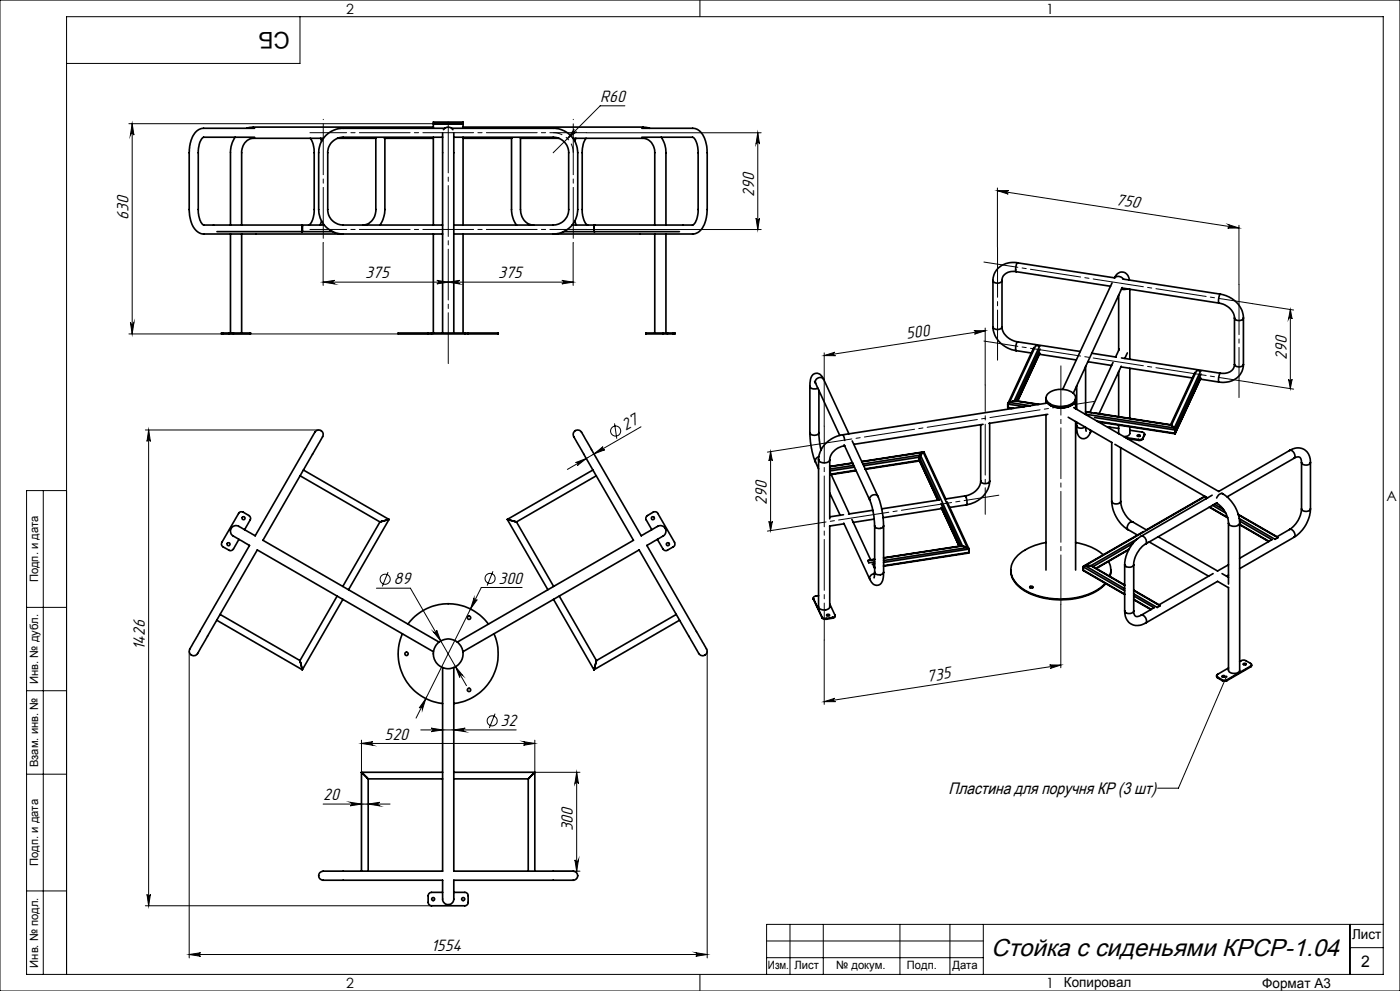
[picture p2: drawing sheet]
<svg xmlns="http://www.w3.org/2000/svg" width="420mm" height="297mm" viewBox="0 0 420 297" stroke-linecap="round" stroke-linejoin="round" font-family="sans-serif">
<g fill="none" stroke="#000" stroke-width=".3">
<path d="M0 0h420v297h-420zM90 5v14h-70M210 0v5M38.7 37.1h91.3M39.7 37.1v63M39.7 37.1l.5 3.4a.53 .53 0 0 0-.5-.5 .53 .53 0 0 0-.6 .5zM172.2 38.8a.53 .53 0 0 0 .1 .7 .53 .53 0 0 0 .7 0l-2.8 2.1zM176 39.8h52.4M187.5 31.7h-7.4l-14.2 14.1M227.3 39.8v29M227.3 39.8l.6 3.4a.53 .53 0 0 0-.6-.5 .53 .53 0 0 0-.5 .5zM299.2 57.1h3.4a.54 .54 0 0 0-.5 .5 .54 .54 0 0 0 .4 .6z"/>
<path d="M299.2 56.3v17.8M299.2 57.1l72.5 11.2M96.9 72.8v12.7M171.9 72.8v12.7M176 68.8h52.4M226.8 65.4a.53 .53 0 0 0 .5 .5 .53 .53 0 0 0 .6-.5l-.6 3.4zM368.5 67.3l3.2 1-3.4 .1a.54 .54 0 0 0 .6-.5 .54 .54 0 0 0-.4-.6zM371.7 67.5v17.8M39.1 96.7a.53 .53 0 0 0 .6 .5 .53 .53 0 0 0 .5-.5l-.5 3.4zM96.9 84.6h75M96.9 84.6l3.5-.6a.53 .53 0 0 0-.5 .6 .53 .53 0 0 0 .5 .5zM131.1 84l3.3 .6-3.3 .5a.53 .53 0 0 0 .5-.5 .53 .53 0 0 0-.5-.6z"/>
<path d="M134.4 84.6l3.5-.6a.53 .53 0 0 0-.5 .6 .53 .53 0 0 0 .5 .5zM168.6 84l3.3 .6-3.3 .5a.53 .53 0 0 0 .5-.5 .53 .53 0 0 0-.5-.6zM292.2 99.1h3.4l-3.3 1.1a.54 .54 0 0 0 .4-.7 .54 .54 0 0 0-.5-.4zM295.6 98.3v17.1M295.6 99.1l-48.3 7.5M375.8 91l12.3 1.9M387.1 92.8v23.6M387.1 92.8l.5 2.8a.55 .55 0 0 0-.5-.4 .55 .55 0 0 0-.5 .4zM38.7 100.1h91.3M247.3 106.6l3.2-1.1a.54 .54 0 0 0-.4 .7 .54 .54 0 0 0 .5 .4zM247.3 105.8v21.9M375.8 114.7l12.3 1.9"/>
<path d="M386.6 113.7a.54 .54 0 0 0 .5 .4 .54 .54 0 0 0 .5-.4l-.5 2.7zM43.6 128.9h52M44.6 128.9v142.6M44.6 128.9l.5 3.4a.51 .51 0 0 0-.5-.5 .51 .51 0 0 0-.5 .5zM172.7 138.6l3.2-1.2-2.7 2.2a.52 .52 0 0 0 .2-.7 .52 .52 0 0 0-.7-.3zM178.2 136l2.7-2.1a.53 .53 0 0 0-.2 .7 .53 .53 0 0 0 .7 .2zM184.4 126.9l.6 4.6M192.3 127.9l-22.1 12.8M231.2 135.3v23.7M231.2 135.3l.5 2.8a.53 .53 0 0 0-.5-.4 .53 .53 0 0 0-.5 .4zM243.2 133.5l-13 2M13 147v145"/>
<path d="M20 147h-12v145h407v-287h-395v287M230.7 156.2a.53 .53 0 0 0 .5 .4 .53 .53 0 0 0 .5-.4l-.5 2.8zM237.3 158.1l-7.1 1.1M112.9 176.3h10.2l16.8 29.2M116.4 171.4l-1.7 4.4M142.2 179.2a.53 .53 0 0 0 .3 .7 .53 .53 0 0 0 .7-.2l-2.1 2.8zM147.9 171.2l-1.7 4.3M156.6 176.1h-12.2l-19.6 39.1M8 182h12M56.8 195.2v91.9M130.1 189.4a.53 .53 0 0 0 .7 .2 .53 .53 0 0 0 .2-.7l1.2 3.2zM136.7 199.8l2.2 2.7a.53 .53 0 0 0-.8-.2 .53 .53 0 0 0-.2 .7z"/>
<path d="M212.2 195.2v91.9M247.3 191.8v19.3M314.9 199.3h3.3l-3.2 1a.54 .54 0 0 0 .4-.6 .54 .54 0 0 0-.5-.4zM318.2 181.1v19M318.2 199.3l-70.9 11M8 207h12M126.2 218.8h28.7M127.7 209.4l-1 3.3a.53 .53 0 0 0-.2-.7 .53 .53 0 0 0-.7 .2zM129.4 218.2l3.4 .6-3.4 .5a.53 .53 0 0 0 .5-.5 .53 .53 0 0 0-.5-.6zM136.1 218.8l3.5-.6a.53 .53 0 0 0-.5 .6 .53 .53 0 0 0 .5 .5zM148.5 213.9l-1.7 4.3M247.3 210.3l3.2-1a.52 .52 0 0 0-.4 .6 .52 .52 0 0 0 .5 .4z"/>
<path d="M367.9 202.8l-14.4 33.4h-6.2M8 232h12M108.4 221.8v9.7M108.4 222.8h52M108.4 222.8l3.5-.5a.53 .53 0 0 0-.5 .5 .53 .53 0 0 0 .5 .5zM157.1 222.3l3.3 .5-3.3 .5a.53 .53 0 0 0 .5-.5 .53 .53 0 0 0-.5-.5zM160.4 221.8v9.7M160.5 231.5h13.5M173 231.5l.5 3.3a.53 .53 0 0 0-.5-.4 .53 .53 0 0 0-.5 .4zM173 231.5v29.6M96.9 241h20.1M105.1 240.4l3.3 .6-3.3 .5a.53 .53 0 0 0 .5-.5 .53 .53 0 0 0-.5-.6z"/>
<path d="M110.5 241l3.4-.6a.53 .53 0 0 0-.5 .6 .53 .53 0 0 0 .5 .5zM172.5 257.7a.53 .53 0 0 0 .5 .5 .53 .53 0 0 0 .5-.5l-.5 3.4zM8 267h12M43.6 271.5h85.8M44.1 268a.51 .51 0 0 0 .5 .5 .51 .51 0 0 0 .5-.5l-.5 3.5zM166 261.1h8M237 277v15M247 277v15M270 277v15M285 277v15M295 277v15M405 277v15"/>
<path d="M415 277h-185v15M56.8 286.1h155.4M56.8 286.1l3.4-.6a.53 .53 0 0 0-.5 .6 .53 .53 0 0 0 .5 .5zM208.7 285.5l3.5 .6-3.5 .5a.53 .53 0 0 0 .5-.5 .53 .53 0 0 0-.5-.6zM210 292v5M230 282h65M230 287h65M405 284h10"/>
<circle cx="184.7" cy="129.2" r="1.51"/>
<circle cx="115.5" cy="173.6" r="1.51"/>
<circle cx="147" cy="173.4" r="1.52"/>
<circle cx="147.6" cy="216" r="1.51"/>
</g>
<path d="M172 45.8a6 6 0 0 0-6-6" fill="none" stroke="#000" stroke-width=".3" stroke-dasharray="15.2 1.3 1.3 1.3" stroke-dashoffset="12.4" stroke-linecap="butt"/>
<path d="M176 39.8h-83M93 68.8h83" fill="none" stroke="#000" stroke-width=".3" stroke-dasharray="15.2 1.3 1.3 1.3" stroke-dashoffset="4.2"/>
<path d="M97 35.8v37M172 72.8v-37" fill="none" stroke="#000" stroke-width=".3" stroke-dasharray="15.2 1.3 1.3 1.3" stroke-dashoffset="-1.4"/>
<path d="M134.5 109.8v-74" fill="none" stroke="#000" stroke-width=".3" stroke-dasharray="15.2 1.3 1.3 1.3" stroke-dashoffset="-.8"/>
<path d="M237.4 158l62.3-9.6" fill="none" stroke="#000" stroke-width=".3" stroke-dasharray="15.2 1.3 1.3 1.3" stroke-dashoffset="4.7"/>
<path d="M295.6 154.1v-38.7" fill="none" stroke="#000" stroke-width=".3" stroke-dasharray="15.2 1.3 1.3 1.3" stroke-dashoffset="7.3"/>
<path d="M247.3 191.8v-64.1" fill="none" stroke="#000" stroke-width=".3" stroke-dasharray="15.2 1.3 1.3 1.3" stroke-dashoffset="4.1"/>
<path d="M243.2 133.5l85-13.2" fill="none" stroke="#000" stroke-width=".3" stroke-dasharray="15.2 1.3 1.3 1.3" stroke-dashoffset="2.7"/>
<path d="M295.2 78.5l80.6 12.5M375.8 114.7l-80.6-12.5" fill="none" stroke="#000" stroke-width=".3" stroke-dasharray="15.2 1.3 1.3 1.3" stroke-dashoffset="4.9"/>
<path d="M371.7 85.3v33.9M299.3 107.9v-33.8" fill="none" stroke="#000" stroke-width=".3" stroke-dasharray="15.2 1.3 1.3 1.3" stroke-dashoffset=".2"/>
<path d="M318.3 109.6v71.5" fill="none" stroke="#000" stroke-width=".3" stroke-dasharray="15.2 1.3 1.3 1.3" stroke-dashoffset=".5"/>
<g fill="#000">
<path d="M367.7 202.6l.4-.1-.2 .3 .2-.3a.34 .34 0 0 1 .1 .5 .34 .34 0 0 1-.5 .1 .34 .34 0 0 1 0-.5z"/>
<path d="M39.7 37.1l.5 3.4a.53 .53 0 0 0-.5-.5 .53 .53 0 0 0-.6 .5zM39.1 96.7a.53 .53 0 0 0 .6 .5 .53 .53 0 0 0 .5-.5l-.5 3.4zM227.3 39.8l.6 3.4a.53 .53 0 0 0-.6-.5 .53 .53 0 0 0-.5 .5zM226.8 65.4a.53 .53 0 0 0 .5 .5 .53 .53 0 0 0 .6-.5l-.6 3.4zM44.6 128.9l.5 3.4a.51 .51 0 0 0-.5-.5 .51 .51 0 0 0-.5 .5zM44.1 268a.51 .51 0 0 0 .5 .5 .51 .51 0 0 0 .5-.5l-.5 3.5zM231.2 135.3l.5 2.8a.53 .53 0 0 0-.5-.4 .53 .53 0 0 0-.5 .4zM230.7 156.2a.53 .53 0 0 0 .5 .4 .53 .53 0 0 0 .5-.4l-.5 2.8zM387.1 92.8l.5 2.8a.55 .55 0 0 0-.5-.4 .55 .55 0 0 0-.5 .4zM386.6 113.7a.54 .54 0 0 0 .5 .4 .54 .54 0 0 0 .5-.4l-.5 2.7z"/>
<path d="M299.2 57.1h3.4a.54 .54 0 0 0-.5 .5 .54 .54 0 0 0 .4 .6zM368.5 67.3l3.2 1-3.4 .1a.54 .54 0 0 0 .6-.5 .54 .54 0 0 0-.4-.6z"/>
<path d="M131.1 84l3.3 .6-3.3 .5a.53 .53 0 0 0 .5-.5 .53 .53 0 0 0-.5-.6zM96.9 84.6l3.5-.6a.53 .53 0 0 0-.5 .6 .53 .53 0 0 0 .5 .5zM110.5 241l3.4-.6a.53 .53 0 0 0-.5 .6 .53 .53 0 0 0 .5 .5zM105.1 240.4l3.3 .6-3.3 .5a.53 .53 0 0 0 .5-.5 .53 .53 0 0 0-.5-.6z"/>
<path d="M134.4 84.6l3.5-.6a.53 .53 0 0 0-.5 .6 .53 .53 0 0 0 .5 .5zM168.6 84l3.3 .6-3.3 .5a.53 .53 0 0 0 .5-.5 .53 .53 0 0 0-.5-.6zM172.2 38.8l-2 2.8 2.8-2.1a.53 .53 0 0 1-.7 0 .53 .53 0 0 1-.1-.7zM127.7 209.4l-1.9 2.8a.53 .53 0 0 1 .7-.2 .53 .53 0 0 1 .2 .7zM142.2 179.2l-1.1 3.3 2.1-2.8a.53 .53 0 0 1-.7 .2 .53 .53 0 0 1-.3-.7zM129.4 218.2l3.4 .6-3.4 .5a.53 .53 0 0 0 .5-.5 .53 .53 0 0 0-.5-.6zM136.1 218.8l3.5-.6a.53 .53 0 0 0-.5 .6 .53 .53 0 0 0 .5 .5zM136.7 199.8l1.2 3.2a.53 .53 0 0 1 .3-.7 .53 .53 0 0 1 .7 .2zM130.1 189.4l2.1 2.7-1.2-3.2a.53 .53 0 0 1-.2 .7 .53 .53 0 0 1-.7-.2z"/>
<path d="M247.3 106.6l3.2-1.1a.54 .54 0 0 0-.4 .7 .54 .54 0 0 0 .5 .4zM292.2 99.1h3.4l-3.3 1.1a.54 .54 0 0 0 .4-.7 .54 .54 0 0 0-.5-.4z"/>
<path d="M172.7 138.6l3.2-1.2-2.7 2.2a.52 .52 0 0 0 .2-.7 .52 .52 0 0 0-.7-.3zM178.2 136l2.7-2.1a.53 .53 0 0 0-.2 .7 .53 .53 0 0 0 .7 .2z"/>
<path d="M314.9 199.3h3.3l-3.2 1a.54 .54 0 0 0 .4-.6 .54 .54 0 0 0-.5-.4zM247.3 210.3l3.2-1a.52 .52 0 0 0-.4 .6 .52 .52 0 0 0 .5 .4z"/>
<path d="M108.4 222.8l3.5-.5a.53 .53 0 0 0-.5 .5 .53 .53 0 0 0 .5 .5zM157.1 222.3l3.3 .5-3.3 .5a.53 .53 0 0 0 .5-.5 .53 .53 0 0 0-.5-.5z"/>
<path d="M172.5 257.7a.53 .53 0 0 0 .5 .5 .53 .53 0 0 0 .5-.5l-.5 3.4zM173 231.5l.5 3.3a.53 .53 0 0 0-.5-.4 .53 .53 0 0 0-.5 .4z"/>
<path d="M56.8 286.1l3.4-.6a.53 .53 0 0 0-.5 .6 .53 .53 0 0 0 .5 .5zM208.7 285.5l3.5 .6-3.5 .5a.53 .53 0 0 0 .5-.5 .53 .53 0 0 0-.5-.6z"/>
</g>
<g fill="none" stroke="#000" stroke-width=".5">
<path d="M76.4 38.4h-15.3a4.5 4.5 0 0 0-3.9 4.1l-.4 3.2v17.1a7.6 7.6 0 0 0 3.2 7.1l.9 .2h71.9M130 38.1h-54l-2 .3M130 37.1h8.9M130 38.4v-1.8h8.9v1.8M132.8 39.8v60M133 38.9a1.67 1.67 0 0 1 2.9 0M133.5 38.4h-30.6a7.3 7.3 0 0 0-7.3 7.4v17a7.3 7.3 0 0 0 7.3 7.3M135.5 38.4h30.4a7.3 7.3 0 0 1 7.4 7.4v17a7.3 7.3 0 0 1-7.4 7.3M136.1 39.8v60M138.9 38.1h54l2 .3M192.5 38.4h15.3a4.9 4.9 0 0 1 4.1 4.8l.3 2.6v17a8.1 8.1 0 0 1-3 7l-1.2 .3h-71.9M70.6 41.1l-.2 .1a8.5 8.5 0 0 0-1.3 4.6v21.6"/>
<path d="M76.4 41.1h-15.3a4.9 4.9 0 0 0-1.6 4.5v17.2a5.2 5.2 0 0 0 1.6 4.6h36.2M93.1 41.4l.7 1.5 .4 1.7 .1 18.2a5 5 0 0 1-1.7 4.6M96.2 41.4l.3 .9M97 41.4h-21a4 4 0 0 0-3.5 4.4v21.6M101.2 41.4h11.5M112.7 41.3v21.5a4.3 4.3 0 0 1-3.8 4.6M115.3 41.4h14.7M115.5 41.4l-.1 22.5a8.1 8.1 0 0 1-1.4 3.5M130 41.1v26.3M132.8 41.1h-29.9a4.6 4.6 0 0 0-4.6 4.7v17a4.6 4.6 0 0 0 4.6 4.6h29.9M136.1 41.1h29.8a4.6 4.6 0 0 1 4.7 4.7v17a4.6 4.6 0 0 1-4.7 4.6h-29.8M138.9 41.4h14.7"/>
<path d="M138.9 41.1v26.3M153.5 41.4l.1 22.6a7.6 7.6 0 0 0 1.3 3.4M156.1 41.3v21.5a4.3 4.3 0 0 0 3.9 4.6M156.1 41.4h11.6M171.9 41.4h21a4 4 0 0 1 3.5 4.4v21.6M172.8 41.4l-.4 .9M175.8 41.4l-.8 1.6-.3 2.2v17.6a5.2 5.2 0 0 0 1.6 4.6M192.5 41.1h15.3a3.4 3.4 0 0 1 1.5 3.2l.1 18.5a5 5 0 0 1-1.6 4.6h-36.2M198.4 41.1l.1 .2a8 8 0 0 1 1.3 4.5v21.6M65.1 69.4h34.7M69.1 70.1v29.7M72.5 70.1v29.7"/>
<path d="M90.6 67.4v2M96.5 66.2l-.5 1.2M130 70.1v29.7M138.9 70.1v29.7M169.1 69.4h34.7M172.4 66.2l.5 1.2M178.2 69l.2 .4zM178.4 67.4l-.2 1.6M196.4 70.1v29.7M199.8 70.1v29.7M305.3 78.8a5.9 5.9 0 0 0-7.4 5.3M305.3 78.8l29.1 4.5a1.84 1.84 0 0 1 2.7 .4"/>
<path d="M305.3 78.8l-.2 .1a3.3 3.3 0 0 0-.3 2.5M66.4 99.8h8.8v.3h-8.8zM128.4 99.8h12M128.4 99.8h-8a.64 .64 0 0 0-.9 .3h8.9M128.4 99.8v.3M140.4 99.8h9.1v.3h-9.1M140.4 99.8v.3M193.7 99.8h8.8v.3h-8.8zM297.9 98a7.9 7.9 0 0 0 6.9 7.1M297.9 84.1a1.58 1.58 0 0 0 2.7 0M297.9 98a1.58 1.58 0 0 0 2.7 0M297.9 84.1v13.9"/>
<path d="M300.6 98a5.2 5.2 0 0 0 4.7 4.4M300.6 84.1v13.9M304.8 81.4a3.2 3.2 0 0 0-4.2 2.7M304.8 81.4l28.4 4.4M333.6 84.8l-14.8 31.9M334.3 83.3a2.28 2.28 0 0 1 2.6-1.7 2.28 2.28 0 0 1 1.9 2.4M335.6 88.5v16.5M336.6 86.3l29.1 4.5M336.7 86.2l-14.7 31.7M336.9 83.6l29.2 4.6M338.2 86.6h-1.8M338.9 86.7v21"/>
<path d="M365.7 90.8a5.2 5.2 0 0 1 4.6 4.5M366.1 88.2a7.9 7.9 0 0 1 6.9 7.1M366.1 88.2a3.3 3.3 0 0 0-.4 2.6M370.3 95.3a1.55 1.55 0 0 0 2.7 0M370.3 95.3v13.9M373 95.3v13.9M128.4 100.1h12M243 115.8l.1 .4 .7 .3 .9 .1 .6-.3M243 115.8v13.9M244.4 114.3l.3 .5M244.7 114.8l7.2 15.7M245.7 117v12.7"/>
<path d="M247.1 113.7a2.01 2.01 0 0 0-1.4-1.7 2.01 2.01 0 0 0-2 .5l-.5 1.1-.2 2.2M247.1 113.7a1.39 1.39 0 0 0-1.7-.4 1.39 1.39 0 0 0-.7 1.5M247.1 113.7l7.6 16.3M304.8 105.1l4.6 .7M305.3 102.4a3 3 0 0 0-.5 2.7M305.3 102.4l18.8 2.9M310.2 104.1l-7.8 16.9M311.8 106.2l11.1 1.7M311.9 105.8l-6.6 14.4M312 104.6l-7.2 15.5M313.8 119.7a3.7 3.7 0 0 0 4.2 2.5 4.1 4.1 0 0 0 4.7-2.5M313.8 119.3v1.6l-61 9.4"/>
<path d="M314.5 117.9a6.3 6.3 0 0 1 7.8 .3 1.98 1.98 0 0 1-1.3 3.1 6.3 6.3 0 0 1-7-1.2 1.69 1.69 0 0 1 .5-2.2zM322.7 119.3v3.2M323 115.6v7.1M325.7 109.9v14.3M326.4 108.4l7.1 1.1M327.5 105.9l7.4 1.1M333.9 108.6l-6.9 14.9M335.6 111.4v13.5M335.8 104.6l-1.1 2.4M336.3 110l21.4 3.3M336.4 109.7l-6.7 14.3M336.4 107.3l29.7 4.6"/>
<path d="M338.2 105.8l-.8 1.6M338.9 110.4v15M358.5 111.6l-7.3 15.7M360.1 113.6l5.6 .9M360.2 113.4l-7.7 16.6M360.2 113.3l-7.6 16.6M360.3 112.1l-7.7 16.8M366.1 111.9a3 3 0 0 0-.4 2.6M370.3 109.2a3.2 3.2 0 0 1-4.2 2.7M370.3 109.2a1.55 1.55 0 0 0 2.7 0M373 109.2a5.8 5.8 0 0 1-7.3 5.3M243 129.7v1a25.6 25.6 0 0 0 1.7 7.8"/>
<path d="M243 129.7a1.57 1.57 0 0 0 2.7 0M244.7 138.5l.9 2M245.6 137.8v44.1a1.95 1.95 0 0 0 3.3 0v-24.3M245.6 137.8a1.95 1.95 0 0 0 3.3 0M245.6 136.9a1.3 1.3 0 0 0-.9 1.6M245.7 129.7l.1 2.4 .5 2.8M248.9 137.8v17.7M252.8 130.3a8.2 8.2 0 0 0-7.2 7.5M252.8 130.3l.6 1.7M253.2 133.3l7.7 16.6M253.3 133.6a5 5 0 0 0-4.4 4.2M253.3 133.6h.1"/>
<path d="M255.7 132.1l7.7 16.7M255.8 138.7l-6.9 1.1M255.8 138.8l-6.9 1.1M256.1 139.5l-7.2 1.1M275.8 138v.1M275.8 138l5.5 11.9M275.8 137v1M275.8 137l-16.7 2.6M275.8 138l-16.3 2.5M275.8 137l6 12.8M275.9 138.1l-16.3 2.5M276.1 136.4l-.3 .6"/>
<path d="M276.1 136.4l12.6 27.2M276.1 136.4l-17.2 2.7M277 135.5l-.9 .9M277 135.5l13.2 28.6M277 135.5l-18.4 2.9M277.1 135.4l-18.6 2.9M277.2 135.5h-.2M277.2 135.5l6.5 14 5.9-.9M294.2 127.3v16.9M294.9 127.2l-38.7 6M296.9 126.9v17.3M302.3 122.1l1.3 .3"/>
<path d="M302.3 121.1v1M302.3 121.1l5 .8M302.3 122.1l1.8 .3M302.8 120.6l-.5 .5M302.8 120.6l6.3 1M304.3 120.1l7.4 1.1M304.3 120.1l-1.5 .5M304.3 120.1l7.6-16.4-1.2-.2-7.9 17.1M304.3 120.1l7.2 1.1M313.8 124.2v46.6M314.3 124.2l-17.6 2.7M320.5 125.1l13.1 7.5"/>
<path d="M322.1 122.2l43.6 25.1 21.2-12.3M322.7 126.4v44.4M323 127.6a3.5 3.5 0 0 0 1.5 3.8h.9l.7-.3 1-1.4M323 127.6a1.66 1.66 0 0 0 2.5 .4M323 126.5v1.1M325.7 128.1l.2 1.1M325.7 123.4l1.8 .2M325.7 124.1l26.6 4.2M325.7 123.4l25.7 4M327.1 128.9v.8M327.4 129.1l-.3 .6M328.4 123.8l22.9 3.5"/>
<path d="M328.4 125.1l24.2 3.8M329.1 126.2l23.5 3.7M329.5 126.5l22.9 3.5 .2-.1M332.3 128.1l3.3 .3M333.5 132.6v17.6M334.5 133.2l27.8 16M335.6 127.4v2.6M336.2 134.2v16M337.6 131.1l4 .6M338.2 131.5l3.4 .5M338.9 127.9v2a1.5 1.5 0 0 1-1.8 .9M338.9 128.9l3.7 .6a.64 .64 0 0 1 .7 .7l-.5 1.1"/>
<path d="M341.2 130.7h.8M341.3 130.4l.4-.1a.27 .27 0 0 1 .3 .3 .27 .27 0 0 1-.4 .2 .28 .28 0 0 1-.3 0 .28 .28 0 0 1 0-.4zM341.6 131.7v.3M342.8 131.6l-.5 .3-.7 .1M342.8 131.3l-.5 .4h-.7M342.8 131.3v.3M343.3 130.5l-.5 1.1M343.4 130.3l-.1 .2M343.4 130.1l-.1 .4M351.3 127.3l.1 .1M351.4 127.4l7.6-16.4 1.2 .2-7.9 17.1M351.4 127.4l.9 .9"/>
<path d="M352.3 128.3l.3 .6M352.6 128.9v1M386.9 135a3.9 3.9 0 0 1 4.3-.3 3.9 3.9 0 0 1 1.9 3.9M386.9 135a1.59 1.59 0 0 1 1.5 2.1l-.2 .2M388.2 137.3a1.3 1.3 0 0 1 1.7-.3 1.3 1.3 0 0 1 .6 1.6M388.2 137.3l-20.1 11.6M390.5 138.6a1.55 1.55 0 0 0 2.6 0M390.5 138.6v13.9M393.1 138.6v13.9M73.4 158.7l1.6-2.8a.97 .97 0 0 0-.3-1.4l-1.7-1a.97 .97 0 0 0-1.4 .4l-5 8.6a1 1 0 0 0 .3 1.4l1.8 1a.97 .97 0 0 0 1.3-.4l1.7-2.9M90 142.6l24 13.8M91 140.9l25.7 14.8"/>
<path d="M114 156.4l-11.2 19.4M114.5 156.3l-.5 .1M116.2 155.8l-1.7 .5M116.7 155.7l-.5 .1M116.7 155.7l-12.1 21M152.2 155.7l2.2 .6M152.2 155.7l12.2 21M154.4 156.3l.5 .1M154.9 156.4l11.2 19.4M177.9 140.9l-25.7 14.8M178.9 142.6l-24 13.8M195.5 158.7l-1.6-2.8a.97 .97 0 0 1 .3-1.4l1.8-1a.97 .97 0 0 1 1.3 .4l5.1 8.6a.97 .97 0 0 1-.4 1.4l-1.8 1a.97 .97 0 0 1-1.3-.4l-1.7-2.9"/>
<path d="M248.9 147.7l3.2 6.7M249 141.5l5.8 12.5M253 154.3l-4.1 .6M253.1 156.8l7.8 16.8M253.2 157l-4.3 .7M255.6 155.6l5.6 12.2M256.3 140l-7.4 1.1M256.8 140.9l-7.5 1.2M256.9 141.1l-7.6 1.1M260.9 149.9l.9 2.9 .6 4.8M261.8 152.9l-7.2 1.2M262.3 155.6l-6.3 1"/>
<path d="M262.4 157.6a1.54 1.54 0 0 0 2.7 0M262.4 157.6v13.9M263.4 148.8a24.5 24.5 0 0 1 1.7 8.8M263.4 148.8a1.38 1.38 0 0 0-1.7-.4 1.38 1.38 0 0 0-.8 1.5M265.1 157.6v13.9M281.8 149.8l-17.3 2.7M282.3 150.9l5.9 12.7M282.4 152.1l5.4 11.6M282.5 152.4l-17.6 2.7M284.2 150.4l6.5 14.1M289.6 148.6a3.3 3.3 0 0 1 .3 2.7M289.9 151.3l-5 .8"/>
<path d="M294.2 144.2a5.2 5.2 0 0 1-4.6 4.4M294.2 144.2a1.55 1.55 0 0 0 2.7 0M296.9 144.2a7.9 7.9 0 0 1-7 7.1M333.5 150.2a10.7 10.7 0 0 0 5 8.5M333.5 150.2a1.55 1.55 0 0 0 2.7 0M336.2 150.2a8.2 8.2 0 0 0 3.6 6.2M338.5 158.7l2.7 1.7M339.8 156.4a1.55 1.55 0 0 0-1.3 2.3M339.8 156.4l4.1 2.4M343 159.3l-17.9 10.3M361.4 148.7l-17.6 10.2M361.5 148.8l-36 20.7"/>
<path d="M361.7 148.9v.6M362.8 152l5.5 3.2M362.9 151.9l5.3 3.1M363.6 148.4l-21.3 12.3M363.7 151.4l4 2.3M364.3 151.1l2.8 1.6M364.9 150.8l.3 .1M365 150.7l.2 .2M365 150.7l-21.3 12.4M365.2 150.9a7.9 7.9 0 0 1 3.3 5.9M366.6 147.8l.2 .2M366.8 148a10.9 10.9 0 0 1 5.1 8.8"/>
<path d="M366.8 148l-.5-.1-.5 .3-.8 1.1M368.5 156.8a1.94 1.94 0 0 0 3.4 0M368.5 156.8v18.2M371.5 154.2l11.7 6.7M371.5 154.3l11.9 6.8-.9 .5-10.7-6.2M371.9 156.1l9.7 5.6-9.7 5.6M371.9 156.8v44.1a1.95 1.95 0 0 1-3.4 0v-24.8M371.9 157.3l8.7 5M371.9 157.1l8.8 5.1M386.9 158.7a1.57 1.57 0 0 1 1.3 2.3M386.9 158.7l-3.8 2.2M390.5 152.5a8 8 0 0 1-3.6 6.2"/>
<path d="M390.5 152.5a1.55 1.55 0 0 0 2.6 0M393.1 152.5a10.6 10.6 0 0 1-4.9 8.5M101.1 178.6l-11.1 19.4M102.9 179.6l-12.2 21.1M166.1 179.6l12.1 21.1M167.8 178.6l11.1 19.4M244 179.2v.4M244 179.3l2.6 5.6M244 179.3v.3M244 179.6l2.6 5.6M245.6 178.5l-.9 .1a.64 .64 0 0 0-.7 .7M262 169.4l.4 .9"/>
<path d="M262.3 170.1h.1M262.4 171.9h-.2a1.36 1.36 0 0 0-1.3 1.7M262.4 171.5l-.2 1.7M262.4 171.5a1.54 1.54 0 0 0 2.7 0M262.4 167.6l-1.7 .2M262.4 167.7l-2.1 .3 .3 .7 1.8-.3M262.4 169l-.7 .1M262.4 169.9l-.2 .1M265.1 171.5l-.1 1.1a2.32 2.32 0 0 1-2.2 2.8l-.9-.4-1-1.4M288.7 163.6l-23.6 3.6M288.7 163.6l1.5 .5M290.2 164.1l.5 .5"/>
<path d="M290.2 164.1l-25.1 3.9M290.7 165.6l-.2 .2-25.4 3.9M290.7 164.6v1M290.7 164.6l-25.6 4M290.7 165.6l-25.6 3.9M303.2 170.8a7.8 7.8 0 0 0 5.2 6.9 23.3 23.3 0 0 0 21.4-1.1l2-1.7M309 175.8l.4-.1a.35 .35 0 0 1 .5 .4 .35 .35 0 0 1-.6 .1l-.4-.1zM309 176.1l.3-.2 .6 .2M313.8 162.6a14 14 0 0 0-9.9 5.7 6 6 0 0 0 2.6 7.9 22.5 22.5 0 0 0 23.8-.2l1.3-1.2M322.7 162.6a16 16 0 0 1 8.3 3.7M325 170.8l12.4 7.4M325 169.9v.9"/>
<path d="M325 169.9l12.4 7.2M325 170.8l12.4 7.2M325.5 169.5l-.5 .4M325.5 169.5h1.7M325.5 169.5l11.9 6.9M327.2 169.5l10.2 5.8M327.2 169.5l10.2 5.9M332.6 168.2a5.4 5.4 0 0 1 .3 4.5M333.3 170.8l-.3 2M337.4 169.2a1.58 1.58 0 0 0 2.7 0M337.4 169.2v13.9M338.6 164.7l-9.7 5.7"/>
<path d="M338.7 164.6l-9.9 5.7M339.8 162.9l-11.9 6.9M340.1 169.2v13.9M340.1 178.6l6.1 3.5-3.9 2.3M340.1 179.7l5.2 3M340.1 176.8l7.7 4.5M340.1 177l7.9 4.6-.8 .5-7.1-4.1M340.1 179.6l5.3 3M341.3 161.5l-14.1 8M342.3 160.7a10.8 10.8 0 0 0-4.9 8.5M342.3 160.7a1.55 1.55 0 0 1 1.4 2.4M343.7 163.1a8 8 0 0 0-3.6 6.1"/>
<path d="M344.8 162.4l17.8 10.3M347.5 160.9l17.8 10.2 3.2-1.8M363.9 171.9l-16.2 9.4M366.6 171.9l1.9 1.1M368.5 176.1l-3.2-1.9-21.6 12.5M368.5 172.4l-.5 .3M388.2 161l-16.3 9.4M65 185.9l25.7 14.8M66 184.1l24 13.9M90 198l.1 .5M90.1 198.5l.6 2.2M120.7 189.9a15 15 0 0 0 12.1 21"/>
<path d="M122.4 187a15 15 0 0 1 24.1 0M131.7 192.4l-52.8-30.5 16.8-29.2a3.6 3.6 0 0 0 1.1-3.2 1.58 1.58 0 0 0-1.7-.5 1.58 1.58 0 0 0-1.1 1.3l-17.4 30.3-2.8-1.6a5.5 5.5 0 0 0-3.5-1.4 1.81 1.81 0 0 0-1.1 1.9 1.81 1.81 0 0 0 1.5 1.6l4.2 2.4-16.9 29.2a4.2 4.2 0 0 0-1.1 3 1.46 1.46 0 0 0 1.5 .8 1.46 1.46 0 0 0 1.2-1.2l17.6-30.5 52.8 30.5M137.2 192.4l52.8-30.5-16.8-29.2a4.2 4.2 0 0 1-1.2-3 1.46 1.46 0 0 1 1.6-.8 1.46 1.46 0 0 1 1.2 1.2l17.6 30.5 2.7-1.6a5.5 5.5 0 0 1 3.5-1.4 1.81 1.81 0 0 1 1.1 1.9 1.81 1.81 0 0 1-1.5 1.6l-4.1 2.4 16.6 28.9a5.1 5.1 0 0 1 1.4 3.3 1.52 1.52 0 0 1-1.7 .8 1.52 1.52 0 0 1-1.2-1.4l-17.5-30.3-52.8 30.5M148.2 189.9a15 15 0 0 1-12.1 21M178.8 198.5l-.6 2.2M178.9 198l-.1 .5M202.9 184.1l-24 13.9M203.9 185.9l-25.7 14.8M246.6 184.9l.7 .4h.6M246.6 185.2l.5 .3 .8 .1M246.6 184.9v.3M247.9 185.3v.3"/>
<path d="M248 184.2l.4-.1a.32 .32 0 0 1 .4 0 .32 .32 0 0 1 0 .5 .32 .32 0 0 1-.4 0l-.4-.1zM248 184.5h.8M248.9 181l1.6 3.3a.61 .61 0 0 1-.7 .7M249.8 185l-1.9 .3M249.8 185v.3M249.8 185.3l-1.9 .3M250.5 184.5a.67 .67 0 0 1-.7 .8M337.4 183.1a3.9 3.9 0 0 0 1.9 3.9 3.9 3.9 0 0 0 4.4-.3M337.4 183.1a1.58 1.58 0 0 0 2.7 0M340.1 183.1a1.31 1.31 0 0 0 .6 1.6 1.31 1.31 0 0 0 1.6-.3M342.3 184.4a1.54 1.54 0 0 1 1.4 2.3M371.9 198.3a1.65 1.65 0 0 1 1.9-.3l1.4 .8a.43 .43 0 0 1 .3 .4 .43 .43 0 0 1-.3 .4"/>
<path d="M373 198.9l.3-.1a.3 .3 0 0 1 .4 0 .3 .3 0 0 1 0 .4h-.6zM373 199.1h.8M375.2 199.6l-7.1 4.1M375.2 199.6v.3M375.2 199.9l-7.1 4.1M375.5 199.2l-.3 .7M132.8 200.1v61h-33.7a3.5 3.5 0 0 0-3.3 .7 1.58 1.58 0 0 0 .4 1.7 1.58 1.58 0 0 0 1.6 .3h35v3.5a4 4 0 0 0 .7 3.6 1.86 1.86 0 0 0 2.1-.3 1.86 1.86 0 0 0 .5-2v-4.8h33.4a4.9 4.9 0 0 0 3.5-.5 1.54 1.54 0 0 0-.2-1.8 1.54 1.54 0 0 0-1.7-.4h-35v-61M365 202.5l.3 .7M365.3 202.9l1.4 .8M365.3 202.9v.3M365.3 203.2l1.4 .8M366.6 202.8h.9"/>
<path d="M366.7 204l.7 .1 .7-.1M366.7 203.7l.7 .2 .7-.2M366.7 203.7v.3M366.7 202.5h.4a.3 .3 0 0 1 .4 .3 .3 .3 0 0 1-.5 .1l-.4-.1zM368.1 203.7v.3M368.5 200.2l-3.2 1.9a.43 .43 0 0 0-.3 .4 .43 .43 0 0 0 .3 .4M108.4 231.5l1.7 1.5M108.4 231.5v29.6M108.4 231.5h24.4M110.1 233l.4 .4M110.5 233.4v27.7M110.5 233.4h22.3"/>
<path d="M136.1 231.5h24.3M136.1 233.4h22.4M158.5 233.4v27.7M158.9 233l-.4 .4M160.1 231.8l-1.2 1.2M160.4 231.5l-.3 .3M160.4 231.5v29.6M132.8 267.4h-3.3a1.09 1.09 0 0 0-1.1 1.1v1.9a1.09 1.09 0 0 0 1.1 1.1h10a1.02 1.02 0 0 0 .9-1.1v-1.9a1.02 1.02 0 0 0-.9-1.1h-3.4"/>
<circle cx="73.1" cy="155.3" r=".45"/>
<circle cx="195.9" cy="155.3" r=".45"/>
<circle cx="68.6" cy="163.1" r=".46"/>
<circle cx="200.4" cy="163.1" r=".46"/>
<circle cx="121.9" cy="195.9" r=".51"/>
<circle cx="134.5" cy="195.9" r="4.5"/>
<circle cx="140.7" cy="185.1" r=".51"/>
<circle cx="140.7" cy="206.8" r=".51"/>
<circle cx="129.9" cy="269.5" r=".45"/>
<circle cx="139" cy="269.5" r=".46"/>
</g>
<text font-size="7.3" x="297.3" y="286.6">Стойка с сиденьями КРСР-1.04</text>
<text font-size="6.9" x="86.9" y="9.4" transform="rotate(-180 86.9 9.4)">СБ</text>
<g font-size="5.1">
<text x="180.1" y="30.5">R60</text>
<text x="226.2" y="58.9" transform="rotate(-90 226.2 58.9)">290</text>
<text x="38.5" y="65.9" transform="rotate(-90 38.5 65.9)">630</text>
<text x="334.7" y="61.5" transform="rotate(9 334.7 61.5)">750</text>
<text x="109.6" y="83.4">375</text>
<text x="149.4" y="83.4">375</text>
<text x="272.1" y="101.6" transform="rotate(-9 272.1 101.6)">500</text>
<text x="386" y="107.9" transform="rotate(-90 386 107.9)">290</text>
<text x="187.7" y="129.3" transform="rotate(-30 187.7 129.3)">27</text>
<text x="230.1" y="151.3" transform="rotate(-90 230.1 151.3)">290</text>
<text x="118.1" y="175.1">89</text>
<text x="149.5" y="174.9">300</text>
<text x="43.5" y="194.9" transform="rotate(-90 43.5 194.9)">1426</text>
<text x="278.4" y="204.3" transform="rotate(-9 278.4 204.3)">735</text>
<text x="115.3" y="221.7">520</text>
<text x="150.2" y="217.6">32</text>
<text x="97" y="239.8">20</text>
<text x="171.9" y="249.2" transform="rotate(-90 171.9 249.2)">300</text>
<text x="129.4" y="284.9">1554</text>
</g>
<text font-size="5" x="284.6" y="237.8">Пластина для поручня КР (3 шт)</text>
<text font-size="4.8" x="408.3" y="289.7">2</text>
<g font-size="4.2">
<text x="103.8" y="4.2">2</text>
<text x="313.8" y="4.2">1</text>
<text x="415.9" y="150.2">A</text>
<text x="103.8" y="296.2">2</text>
<text x="313.8" y="296.2">1</text>
</g>
<g font-size="4.1">
<text x="405.6" y="281.5">Лист</text>
<text x="319.2" y="295.9">Копировал</text>
<text x="378.7" y="296">Формат А3</text>
</g>
<g font-size="3.4">
<text x="11.4" y="174.5" transform="rotate(-90 11.4 174.5)">Подп. и дата</text>
<text x="11.4" y="205" transform="rotate(-90 11.4 205)">Инв. № дубл.</text>
<text x="11.4" y="229.9" transform="rotate(-90 11.4 229.9)">Взам. инв. №</text>
<text x="11.4" y="259.5" transform="rotate(-90 11.4 259.5)">Подп. и дата</text>
<text x="11.4" y="290" transform="rotate(-90 11.4 290)">Инв. № подл.</text>
<text x="230.4" y="290.4">Изм.</text>
<text x="238.3" y="290.4">Лист</text>
<text x="250.9" y="290.4">№ докум.</text>
<text x="272.1" y="290.4">Подп.</text>
<text x="285.7" y="290.5">Дата</text>
</g>
</svg>
